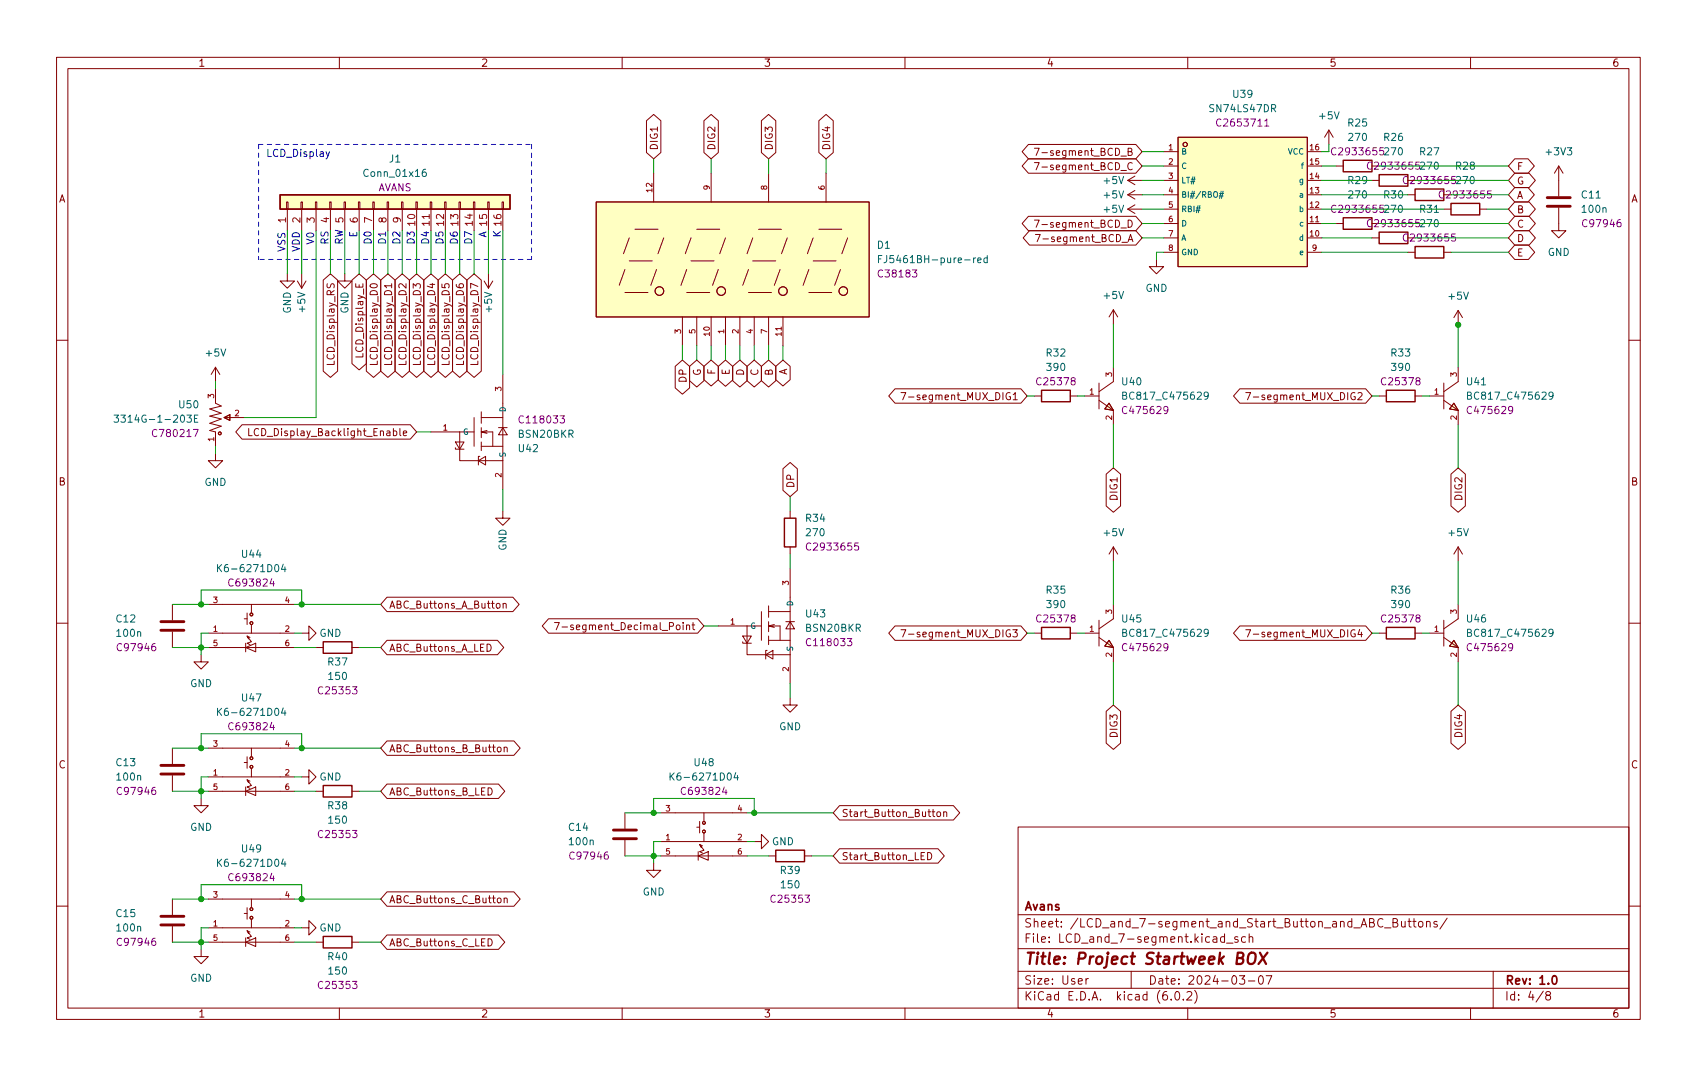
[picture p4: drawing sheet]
<svg xmlns="http://www.w3.org/2000/svg" width="300mm" height="190mm" viewBox="0 0 300 190" stroke-linecap="round" stroke-linejoin="round" font-family="sans-serif">
<g fill="none" stroke="#840000" stroke-width=".18">
<path d="M10 10.1h280v170h-280zM12 12.1h276v166h-276zM60 10.1v2M110 10.1v2M160 10.1v2M210 10.1v2M260 10.1v2M50.7 35.7h.2v1.3h-.2zM50.8 37v3.8M53.2 35.7h.3v1.3h-.3zM53.3 37v3.8M55.8 35.7h.2v1.3h-.2z"/>
<path d="M55.9 37v3.8M58.3 35.7h.2v1.3h-.2zM58.4 37v3.8M60.8 35.7h.3v1.3h-.3zM61 37v3.8M63.4 35.7h.2v1.3h-.2zM63.5 37v3.8M65.9 35.7h.3v1.3h-.3zM66 37v3.8M68.5 35.7h.2v1.3h-.2zM68.6 37v3.8M71 35.7h.2v1.3h-.2z"/>
<path d="M71.1 37v3.8M73.5 35.7h.3v1.3h-.3zM73.7 37v3.8M76.1 35.7h.2v1.3h-.2zM76.2 37v3.8M78.6 35.7h.3v1.3h-.3zM78.7 37v3.8M81.2 35.7h.2v1.3h-.2zM81.3 37v3.8M83.7 35.7h.2v1.3h-.2zM83.8 37v3.8M86.2 35.7h.3v1.3h-.3z"/>
<path d="M86.4 37v3.8M88.8 35.7h.2v1.3h-.2zM88.9 37v3.8M105.4 35.7h48.3v20.3h-48.3zM114.3 21.3l1.3-1.1 1.2 1.1v5.7l-1.2 1.1-1.3-1.1zM115.6 30.6v5.1M124.5 21.3l1.2-1.1 1.3 1.1v5.7l-1.3 1.1-1.2-1.1zM125.7 30.6v5.1M134.6 21.3l1.3-1.1 1.3 1.1v5.7l-1.3 1.1-1.3-1.1zM135.9 30.6v5.1M144.8 21.3l1.2-1.1 1.3 1.1v5.7l-1.3 1.1-1.2-1.1zM146 30.6v5.1"/>
<path d="M181.8 25.5h19l1.1 1.3-1.1 1.3h-19l-1.1-1.3zM181.8 28.1h19l1.1 1.2-1.1 1.3h-19l-1.1-1.3zM181.8 38.2h19l1.1 1.3-1.1 1.3h-19l-1.1-1.3zM182.9 26.2h.8l-.5 1.3M182.9 28.7h.8l-.5 1.3M182.9 38.9h.8l-.5 1.3M199.4 34.4h2.5M199.4 31.9h2.5M199.4 37h2.5M199.4 37l1.3 .7M199.4 34.4l1.3 .8M199.4 31.9l1.3 .7"/>
<path d="M200.7 36.2l-1.3 .8M200.7 33.7l-1.3 .7M200.7 31.1l-1.3 .8M205.7 34.4h2.6M205.7 39.5h2.6M205.7 29.3h2.6M205.7 31.9h2.6M205.7 37h2.6M205.7 26.8h2.6M208.3 24.3h22.8v22.8h-22.8zM231.1 34.4h2.6M231.1 39.5h2.6"/>
<path d="M231.1 29.3h2.6M231.1 31.9h2.6M231.1 37h2.6M231.1 26.8h2.6M234.9 23l-.7 1.3M234.9 23v2.5M234.9 23l.8 1.3M236.2 39.5h1.3M236.2 29.3h1.3M242.6 31.9h1.2M248.9 34.4h1.3M255.3 37h1.2"/>
<path d="M261.6 37h1.3M267.8 38.2h2.6l1.1 1.3-1.1 1.3h-2.6l-1.1-1.3zM267.8 35.7h2.6l1.1 1.3-1.1 1.2h-2.6l-1.1-1.2zM267.8 28.1h2.4l1.1 1.2-1.1 1.3h-2.4l-1.1-1.3zM267.8 30.6h2.6l1.1 1.3-1.1 1.3h-2.6l-1.1-1.3zM267.8 33.1h2.4l1.1 1.3-1.1 1.3h-2.4l-1.1-1.3zM275.6 36.7v4.1h1.3l-1.3 1.2-1.3-1.2h1.3M275.6 29.3v5.4M275.6 29.3l-.8 1.3M275.6 29.3l.8 1.3M50.8 48.4v1.3h1.3l-1.3 1.2-1.3-1.2h1.3M52.6 49.7l.7 1.2"/>
<path d="M53.3 48.4v2.5M54.1 49.7l-.8 1.2M57.1 49.5l1.3-1.1 1.3 1.1v16.1l-1.3 1.1-1.3-1.1zM61 48.4v1.3h1.2l-1.2 1.2-1.3-1.2h1.3M62.2 49.5l1.3-1.1 1.3 1.1v14.8l-1.3 1.1-1.3-1.1zM64.8 49.5l1.2-1.1 1.3 1.1v16.1l-1.3 1.1-1.2-1.1zM67.3 49.5l1.3-1.1 1.3 1.1v16.1l-1.3 1.1-1.3-1.1zM69.2 50.1v.8M69.8 49.5l1.3-1.1 1.3 1.1v16.1l-1.3 1.1-1.3-1.1zM72.4 49.5l1.3-1.1 1.2 1.1v16.1l-1.2 1.1-1.3-1.1zM74.9 49.5l1.3-1.1 1.3 1.1v16.1l-1.3 1.1-1.3-1.1zM77.5 49.5l1.2-1.1 1.3 1.1v16.1l-1.3 1.1-1.2-1.1z"/>
<path d="M80 49.5l1.3-1.1 1.3 1.1v16.1l-1.3 1.1-1.3-1.1zM82.5 49.5l1.3-1.1 1.3 1.1v16.1l-1.3 1.1-1.3-1.1zM85.6 49.7l.8 1.2M86.4 48.4v2.5M87.1 49.7l-.7 1.2M110.5 51.7h4.1M110.5 47.6l-1 2.8M111.3 46.1h4M111.3 42l-1.1 2.8M112.3 40.5h4M116.1 47.6l-1 2.8M117.3 42l-1 2.8"/>
<path d="M120.6 56v5.1M121.4 51.7h4.1M121.4 47.6l-1 2.8M122.2 46.1h4M122.2 42l-1 2.8M123.2 40.5h4.1M123.2 56v5.1M125.7 56v5.1M127 47.6l-1 2.8M128.3 42l-1 2.8M128.3 56v5.1M130.8 56v5.1"/>
<path d="M132.3 51.7h4.1M132.3 47.6l-1 2.8M133.1 46.1h4.1M133.1 42l-1 2.8M133.3 56v5.1M134.1 40.5h4.1M135.9 56v5.1M137.9 47.6l-1 2.8M138.4 56v5.1M139.2 42l-1 2.8M143 51.7h4.1M143 47.6l-1 2.8"/>
<path d="M143.8 46.1h4M143.8 42l-1.1 2.8M144.8 40.5h4M148.6 47.6l-1 2.8M149.9 42l-1.1 2.8M182 40.8h18.8l1.1 1.2-1.1 1.3h-18.8l-1.1-1.3zM183.1 41.4h.8l-.5 1.3M196.8 54.7v2.6M196.8 54.7l-.7 1.3M196.8 54.7l.8 1.3M204.5 45.8v1.3h1.2l-1.2 1.3-1.3-1.3h1.3M205.7 42h2.6"/>
<path d="M205.7 44.6h2.6M231.1 42h2.6M231.1 44.6h2.6M242.6 42h1.2M248.9 44.6h1.3M255.3 44.6h1.2M257.8 54.9v2.5M257.8 54.9l-.8 1.2M257.8 54.9l.8 1.2M267.8 43.3h2.4l1.1 1.3-1.1 1.3h-2.4l-1.1-1.3zM267.8 40.8h2.6l1.1 1.2-1.1 1.3h-2.6l-1.1-1.3zM10 60.1h2"/>
<path d="M38.1 68.7v2.5l1 .6-2 .5 2 .7-2 .5 2 .5-2 .8 2 .5-2 .8 1 .2v2.6M38.1 64.9v2.5M38.1 64.9l-.8 1.3M38.1 64.9l.8 1.3M39.6 73.8l1-.5v1zM39.6 73.8h3.6M42.8 75.1h29.7l1.2 1.2-1.2 1.3h-29.7l-1.1-1.3zM44 75.7v1.3h.6M45.7 75.8a.6 .6 0 0 0-.8 .5 .6 .6 0 0 0 .6 .7l.2-.1M71.3 76.6l.6-.1v-.3l-.4-.1-.2 .2 .1 .6h.5M76.2 76.3h7.6M80.5 79.1v.3h1.5"/>
<path d="M80.5 78.1h1.5l-.7 1.3zM81.3 76.3v5.1h7.6M83.8 73.8v5.1M85.1 78.9h3.8M85.1 72.8v2M85.1 75.6v1.7M85.1 78.1v1.5M85.1 73.8h3.8M86.1 76.6l-1-.3h2v2.6M86.1 76.1l-1 .2M88.1 75.6h1.6M88.9 75.6l.8 1.2h-1.6z"/>
<path d="M88.9 66.2v20.3M119.4 64.7l1.2-1.1 1.3 1.1v3.9l-1.3 1.1-1.2-1.1zM121.9 64.7l1.3-1.1 1.3 1.1v2.6l-1.3 1.1-1.3-1.1zM124.5 64.7l1.2-1.1 1.3 1.1v2.4l-1.3 1.1-1.2-1.1zM127 64.7l1.3-1.1 1.2 1.1v2.5l-1.2 1.1-1.3-1.1zM129.5 64.7l1.3-1.1 1.3 1.1v2.6l-1.3 1.1-1.3-1.1zM132.1 64.7l1.2-1.1 1.3 1.1v2.6l-1.3 1.1-1.2-1.1zM134.6 64.7l1.3-1.1 1.3 1.1v2.6l-1.3 1.1-1.3-1.1zM137.2 64.7l1.2-1.1 1.3 1.1v2.4l-1.3 1.1-1.2-1.1zM158.2 68.7h22.3l1.1 1.3-1.1 1.3h-22.3l-1.1-1.3zM159.3 69.4h.8l-.5 1.2M160.6 70.2h1"/>
<path d="M182.9 70h1.2M189.2 70h1.3M191.8 70h2.5M194.3 67.7v4.6M194.3 70.7l2.5 1.8M196.1 71.2l.7 1.3-1.5-.2zM196.8 64.9v2.5l-2.5 1.8M196.8 72.5v2.6M219.2 68.7h22.3l1.1 1.3-1.1 1.3h-22.3l-1.1-1.3zM220.3 69.4h.8l-.5 1.2M221.6 70.2h1M243.8 70h1.3"/>
<path d="M250.2 70h1.3M252.7 70h2.6M255.3 70.7l2.5 1.8M255.3 67.7v4.6M257 71.2l.8 1.3-1.5-.2zM257.8 64.9v2.5l-2.5 1.8M257.8 72.5v2.6M288 60.1h2M38.1 80.1v1.3h1.3l-1.3 1.3-1.3-1.3h1.3M84.6 81.4l1.3-.8v1.6zM84.8 80.6h-.2v1.6M88.9 90.3v1.3h1.3l-1.3 1.2-1.3-1.2h1.3"/>
<path d="M138.4 82.8l1.3-1.1 1.3 1.1v3.8l-1.3 1.2-1.3-1.2zM139.7 90.3v1.3M139.7 96.6v1.3M195.6 83.8l1.2-1.1 1.3 1.1v5.6l-1.3 1.1-1.2-1.1zM196.8 96.6v2.6M196.8 96.6l-.7 1.3M196.8 96.6l.8 1.3M256.5 83.8l1.3-1.1 1.3 1.1v5.6l-1.3 1.1-1.3-1.1zM257.8 96.6v2.6M257.8 96.6l-.8 1.3M257.8 96.6l.8 1.3M10 110.1h2"/>
<path d="M30.5 106.8v2.8M30.5 111.6v2.8M35.6 115.7v1.3h1.2l-1.2 1.2-1.3-1.2h1.3M36.8 111.9h15.3M36.8 114.4h15.3M36.8 106.8h15.3M43.2 109.3h.5M43.4 114.4l1.8-.7v1.5zM43.4 113.7v1.5M43.7 108.3v2.1M43.7 112.4l.5 .3M43.9 112.9l-.2-.5 .7 1-.7 .3 .5 .2"/>
<path d="M44.4 106.8v1.5M44.4 110.4v1.5M53.3 111.9h1.3v-1.3l1.3 1.3-1.3 1.3v-1.3M55.9 114.4h1.2M62.2 114.4h1.3M68.4 105.5h22.3l1.1 1.3-1.1 1.3h-22.3l-1.1-1.3zM68.4 113.2h19.6l1.1 1.2-1.1 1.3h-19.6l-1.1-1.3zM86.1 113.8a.64 .64 0 0 1 .7 .7 .64 .64 0 0 1-.7 .6zM87.8 106.7l.2-.1 .3 .1 .1 .5-.1 .2-.3 .1-.2-.1zM89 106.7l.1-.1 .3 .1 .1 .8M89 106.6v.9M97 109.3h26.3l1.2 1.3-1.2 1.3h-26.3l-1.1-1.3z"/>
<path d="M98 110h.9l-.6 1.3M99.4 110.8h.9M122.4 110.4h.4M122.5 110v1.1l.3 .2M127 110.6h7.6M131.3 113.4v.3h1.5M131.3 112.4h1.5l-.7 1.3zM132.1 110.6v5.1h7.6M134.6 108.1v5.1M135.4 115.7l1.3-.8v1.6zM135.6 114.9h-.2v1.6M135.9 107.1v2"/>
<path d="M135.9 109.9v1.7M135.9 112.4v1.5M135.9 113.2h3.8M135.9 108.1h3.8M136.9 110.9l-1-.3h2v2.6M136.9 110.4l-1 .2M138.9 109.9h1.6M139.7 109.9l.8 1.2h-1.6zM139.7 100.5v20.3M158.2 110.6h22.3l1.1 1.3-1.1 1.3h-22.3l-1.1-1.3zM159.3 111.3h.8l-.5 1.3M160.6 112.1h1"/>
<path d="M182.9 111.9h1.2M189.2 111.9h1.3M191.8 111.9h2.5M194.3 112.7l2.5 1.7M194.3 109.6v4.6M196.1 113.2l.7 1.2-1.5-.2zM196.8 106.8v2.5l-2.5 1.8M196.8 114.4v2.6M219.2 110.6h22.3l1.1 1.3-1.1 1.3h-22.3l-1.1-1.3zM220.3 111.3h.8l-.5 1.3M221.6 112.1h1M243.8 111.9h1.3"/>
<path d="M250.2 111.9h1.3M252.7 111.9h2.6M255.3 109.6v4.6M255.3 112.7l2.5 1.7M257 113.2l.8 1.2-1.5-.2zM257.8 106.8v2.5l-2.5 1.8M257.8 114.4v2.6M288 110.1h2M30.5 132.2v2.8M30.5 137v2.8M36.8 139.8h15.3M36.8 137.3h15.3"/>
<path d="M36.8 132.2h15.3M43.2 134.7h.5M43.4 139.8l1.8-.7v1.5zM43.4 139.1v1.5M43.7 137.8l.5 .3M43.7 133.7v2.1M43.9 138.3l-.2-.5 .7 1-.7 .3 .5 .2M44.4 132.2v1.5M44.4 135.8v1.5M53.3 137.3h1.3v-1.3l1.3 1.3-1.3 1.3v-1.3M55.9 139.8h1.2M62.2 139.8h1.3"/>
<path d="M68.4 130.9h22.5l1.1 1.3-1.1 1.3h-22.5l-1.1-1.3zM68.4 138.6h19.7l1.1 1.2-1.1 1.3h-19.7l-1.1-1.3zM86.3 139.2a.64 .64 0 0 1 .7 .7 .64 .64 0 0 1-.7 .6zM88 132.1l.3-.1 .3 .3v.3l-.3 .3-.3-.1-.1-.2zM89.1 132.1l.2-.1 .3 .1 .1 .8M89.1 132v.9M139.7 123.3v1.3h1.3l-1.3 1.3-1.3-1.3h1.3M195.6 125.7l1.2-1.1 1.3 1.1v5.6l-1.3 1.1-1.2-1.1zM256.5 125.7l1.3-1.1 1.3 1.1v5.6l-1.3 1.1-1.3-1.1zM30.5 158.9v2.8M35.6 141.1v1.3h1.2l-1.2 1.2-1.3-1.2h1.3M36.8 158.9h15.3"/>
<path d="M44.4 158.9v1.5M68.4 157.6h22.5l1.1 1.3-1.1 1.3h-22.5l-1.1-1.3zM88 158.8l.3-.1 .3 .2v.4l-.3 .2h-.3l-.1-.2zM89.1 158.8l.2-.1 .3 .1 .1 .7M89.1 158.7v.8M110.5 143.6v2.8M110.5 148.5v2.8M115.6 152.5v1.3h1.2l-1.2 1.3-1.3-1.3h1.3M116.8 151.3h15.3M116.8 148.7h15.3M116.8 143.6h15.3M123.2 146.2h.5"/>
<path d="M123.4 151.3l1.8-.8v1.5zM123.4 150.5v1.5M123.7 149.2l.5 .3M123.7 145.2v2M124 149.7l-.3-.5 .8 1-.8 .3 .5 .3M124.5 143.6v1.6M124.5 147.2v1.5M133.3 148.7h1.3v-1.3l1.3 1.3-1.3 1.3v-1.3M135.9 151.3h1.3M142.2 151.3h1.3M148.4 150h17.4l1.2 1.3-1.2 1.2h-17.4l-1.1-1.2zM148.4 142.4h20.2l1.1 1.2-1.1 1.3h-20.2l-1.1-1.3z"/>
<path d="M164 150.7a.64 .64 0 0 1 .7 .6 .64 .64 0 0 1-.7 .6zM164.8 143.5h.5M165 143v1.1l.3 .2M165.7 143.6l.2-.1 .3 .1 .1 .5-.1 .1-.3 .1-.2-.1zM166.8 143.6l.2-.1h.3l.1 .8M166.8 143.5v.8M180 146.1h108v32h-108zM10 160.1h2M30.5 163.7v2.8M35.6 167.8v1.2h1.2l-1.2 1.3-1.3-1.3h1.3M36.8 166.5h15.3M36.8 164h15.3"/>
<path d="M43.2 161.4h.5M43.4 166.5l1.8-.8v1.6zM43.4 165.7v1.6M43.7 160.4v2M43.7 164.5l.5 .2M43.9 165l-.2-.5 .7 1-.7 .2 .5 .3M44.4 162.4v1.6M53.3 164h1.3v-1.3l1.3 1.3-1.3 1.2v-1.2M55.9 166.5h1.2M60 178.1v2M62.2 166.5h1.3M68.4 165.2h19.7l1.1 1.3-1.1 1.3h-19.7l-1.1-1.3z"/>
<path d="M86.3 165.9a.64 .64 0 0 1 .7 .6 .64 .64 0 0 1-.7 .7zM110 178.1v2M160 178.1v2M180 174.6h108M180 171.6h108M180 167.6h108M180 161.6h108M192 172.9v1M192.4 172.9l-.3 .1-.1 .2M200 171.6v3M207.1 176.6v.1M207.9 175.3l.2-.1a.81 .81 0 0 1 .6 .7 .81 .81 0 0 1-.3 .8h-.2a.81 .81 0 0 1-.6-.6 .81 .81 0 0 1 .3-.8z"/>
<path d="M209.2 176.6v.1M209.9 175.4l.5-.2 .2 .2 .1 .3-.9 1h.9M210 178.1v2M211.2 175a1.72 1.72 0 0 1 0 2.3M216.5 165.6l-.4-.1-.3 .3v.4l.1 .3h.6M216.5 165v1.5M216.9 166.7h1.1M218.9 165.6l-.4-.1-.2 .2 .1 .3 .5 .1v.4h-.6M219.1 172.4h1l-.5 .6 .4 .1v.7l-.2 .1h-.4l-.3-.1M220.2 165.6l-.4-.1-.3 .3v.4l.1 .3h.6M220.7 173.4h1.2M220.9 165.7l.2-.2 .3 .1 .1 .9"/>
<path d="M220.9 165v1.5M222.7 172.5l.2-.1a.81 .81 0 0 1 .5 .7 .81 .81 0 0 1-.3 .8h-.1a.81 .81 0 0 1-.6-.6 .81 .81 0 0 1 .3-.8zM223.9 172.4h1l-.7 1.5M244.8 164h1.1M246.3 163h.5l.2-.1 .1-.3-.2-.2-.6-.1v1.5h.6l.2-.3a.39 .39 0 0 0-.3-.5M247.8 162.8l.1 1h.3l.2-.1M248.4 162.8v1M248.9 162.8h.6M249.1 162.3v1.3l.4 .2M249.8 162.8h.6M250 162.3v1.3l.4 .2M250.9 163l.2-.2 .4 .2 .1 .5-.2 .3h-.3l-.2-.1z"/>
<path d="M252.2 163l.2-.2 .4 .1 .1 .9M252.2 162.8v1M254.1 162.9l-.4-.1-.2 .2 .1 .3 .5 .1v.4h-.6M255.9 162.3l-1.3 1.9M260 178.1v2M264 171.6v6.5M272.9 175.2l-1.3 1.9M273.6 175.9l-.3-.3 .1-.2 .2-.2 .4 .1 .1 .2v.2l-.7 .2-.1 .3v.2l.3 .3h.4l.1-.3v-.4l-.2-.1M288 160.1h2"/>
<circle cx="209.6" cy="25.5" r=".38"/>
<circle cx="116.6" cy="51.4" r=".76"/>
<circle cx="127.5" cy="51.4" r=".76"/>
<circle cx="138.4" cy="51.4" r=".76"/>
<circle cx="149.1" cy="51.4" r=".76"/>
<circle cx="38.9" cy="76.6" r=".25"/>
<circle cx="44.4" cy="110.1" r=".25"/>
<circle cx="44.4" cy="108.6" r=".25"/>
<circle cx="44.4" cy="135.5" r=".25"/>
<circle cx="44.4" cy="134" r=".25"/>
<circle cx="124.5" cy="146.9" r=".25"/>
<circle cx="124.5" cy="145.4" r=".25"/>
<circle cx="44.4" cy="160.7" r=".25"/>
<circle cx="44.4" cy="162.2" r=".25"/>
</g>
<path d="M274.6 172.5l.2-.1a.82 .82 0 0 1 .5 .7 .82 .82 0 0 1-.2 .8h-.2a.81 .81 0 0 1-.6-.6 .81 .81 0 0 1 .3-.8z" fill="none" stroke="#840000" stroke-width=".3"/>
<path d="M220.8 168.6a.69 .69 0 0 1 1.2 0 1.47 1.47 0 0 1-.6 1.8l-.6-.1a1.5 1.5 0 0 1 0-1.7zM222.8 168.4l1 2M224.1 168.4l-1.6 2" fill="none" stroke="#840000" stroke-width=".4"/>
<g fill="none" stroke="#840000" stroke-width=".25">
<path d="M49.5 34.4h40.7v2.6h-40.7zM237.5 38.5h5.1v2h-5.1zM237.5 28.3h5.1v2.1h-5.1zM243.8 30.9h5.1v2h-5.1zM250.2 33.4h5.1v2h-5.1zM256.5 35.9h5.1v2.1h-5.1zM243.8 41h5.1v2.1h-5.1zM250.2 43.6h5.1v2h-5.1zM184.1 69h5.1v2h-5.1zM245.1 69h5.1v2h-5.1zM138.7 91.6h2v5h-2zM57.1 113.4h5.1v2h-5.1z"/>
<path d="M184.1 110.9h5.1v2h-5.1zM245.1 110.9h5.1v2h-5.1zM57.1 138.8h5.1v2h-5.1zM137.2 150.2h5v2.1h-5zM57.1 165.5h5.1v2h-5.1z"/>
</g>
<g fill="none" stroke="#840084" stroke-width=".18">
<path d="M215.9 21.1a.6 .6 0 0 0-.9 .5 .6 .6 0 0 0 .6 .7l.3-.1M223.6 22.3h.7M236.2 36.4a.6 .6 0 0 0-.8 .4 .6 .6 0 0 0 .5 .7l.3-.1M236.2 26.2a.6 .6 0 0 0-.8 .4 .6 .6 0 0 0 .5 .8l.3-.1M242.5 38.9a.6 .6 0 0 0-.8 .4 .6 .6 0 0 0 .6 .8l.2-.1M242.5 28.8a.6 .6 0 0 0-.8 .4 .6 .6 0 0 0 .6 .7l.2-.1M244.6 36.3h-.6l-.1 .6 .2-.2 .4 .1 .2 .2-.1 .4-.2 .1-.5-.1M244.6 26.1h-.6l-.1 .6 .2-.1h.4l.2 .2-.1 .5-.2 .1-.5-.1M248.9 31.3a.6 .6 0 0 0-.8 .4 .6 .6 0 0 0 .5 .8l.3-.2M250.9 38.8h-.6v.6l.2-.1h.4l.1 .2-.1 .5-.1 .1-.5-.1M250.9 28.6h-.6v.6l.2-.1 .4 .1 .1 .2-.1 .4-.1 .1-.5-.1M255.2 33.8a.6 .6 0 0 0-.8 .5 .6 .6 0 0 0 .6 .7l.2-.1"/>
<path d="M263.6 33.7h-.6v.6l.2-.1 .4 .1 .1 .2-.1 .4-.1 .1-.5-.1M248.9 41.5a.6 .6 0 0 0-.8 .4 .6 .6 0 0 0 .5 .7l.3-.1M143.3 96.1a.6 .6 0 0 0-.8 .4 .6 .6 0 0 0 .6 .7l.2-.1M151.8 96h-.7v.6l.2-.2 .4 .1 .1 .2v.4l-.2 .1-.5-.1"/>
</g>
<g fill="#ffffc2" stroke="#ffffc2" stroke-width=".18">
<path d="M257 71.2l.8 1.3-1.5-.2z"/>
<path d="M196.1 113.2l.7 1.2-1.5-.2z"/>
<path d="M208.3 24.3h22.8v22.8h-22.8z"/>
<path d="M196.1 71.2l.7 1.3-1.5-.2z"/>
<path d="M257 113.2l.8 1.2-1.5-.2z"/>
<path d="M49.5 34.4h40.7v2.6h-40.7z"/>
<path d="M105.4 35.7h48.3v20.3h-48.3z"/>
<path d="M39.6 73.8l1-.5v1z"/>
<circle cx="124.5" cy="146.9" r=".25"/>
<circle cx="124.5" cy="145.4" r=".25"/>
<circle cx="44.4" cy="135.5" r=".25"/>
<circle cx="44.4" cy="134" r=".25"/>
<circle cx="44.4" cy="110.1" r=".25"/>
<circle cx="44.4" cy="108.6" r=".25"/>
<circle cx="209.6" cy="25.5" r=".38"/>
<circle cx="44.4" cy="162.2" r=".25"/>
<circle cx="44.4" cy="160.7" r=".25"/>
<circle cx="116.6" cy="51.4" r=".76"/>
<circle cx="127.5" cy="51.4" r=".76"/>
<circle cx="138.4" cy="51.4" r=".76"/>
<circle cx="149.1" cy="51.4" r=".76"/>
<circle cx="38.9" cy="76.6" r=".25"/>
</g>
<g fill="none" stroke="#006464" stroke-width=".18">
<path d="M75.3 29.9l-.4 .1a.85 .85 0 0 0 0 1.2l.4-.1 .1-.5-.3-.2h-.2l-.2 .2M215.5 34.6h.7M215.6 34.2h.7M215.9 33.8l-.3 1.3M216.2 33.8l-.2 1.3M155.3 45.8h.4M155.9 45.2h-.6v1.2M156.8 45.2v.9a.41 .41 0 0 1-.5 .3M172.9 46l.6-.1-.1-.3h-.4l-.1 .2v.6h.5M174.6 45.6h-.4l-.3 .2 .2 .6h.5M174.6 45.2v1.2M20.2 73.3h.8l-.5 .5 .4 .2v.5l-.2 .1-.5-.1"/>
<path d="M34.4 74h.4M35 73.3h-.6v1.3h.6M198.5 69.9l.5-.1 .2-.2-.1-.2-.6-.1v1.3h.5l.2-.2v-.3l-.3-.2M213.6 69.8l-.2 .3h-.3l-.2-.3 .1-.5h.4l.2 .1a.84 .84 0 0 1-.3 1.2h-.3M259.5 69.9l.5-.1 .1-.2v-.2l-.6-.1v1.3h.4l.2-.2 .1-.3-.3-.2M274.6 69.8l-.3 .3h-.2l-.2-.3 .1-.5h.3l.2 .1a.84 .84 0 0 1-.3 1.2h-.2M38.5 99.8v1.2M39.2 99.8l-.7 .7M50.1 99.7l-.3 .9h.8M38.6 100.3l.6 .7M50.4 100.2v.8M198.5 111.8l.5-.1 .2-.1-.1-.3-.6-.1v1.3h.5l.2-.2v-.3l-.3-.2"/>
<path d="M213.6 111.7l-.2 .3h-.3l-.2-.3 .1-.4 .4-.1 .2 .1a.84 .84 0 0 1-.3 1.2h-.3M259.5 111.8l.5-.1 .1-.1v-.3l-.6-.1v1.3h.4l.2-.2 .1-.3-.3-.2M274.6 111.7l-.3 .3h-.2l-.2-.3 .1-.4 .3-.1 .2 .1a.84 .84 0 0 1-.3 1.2h-.2M38.5 125.2v1.2M38.6 125.7l.6 .7M39.2 125.2l-.7 .7M50.1 125.1l-.3 .9h.8M50.4 125.6v.8M118.5 136.6v1.3M118.7 137.1l.5 .8M119.2 136.6l-.7 .7M130.1 136.5l-.3 .9h.8"/>
<path d="M130.4 137v.9M38.5 151.8v1.3M38.6 152.4l.6 .7M39.2 151.8l-.7 .8M50.1 151.8l-.3 .9h.8M50.4 152.3v.8"/>
</g>
<path d="M273.6 36.5h4M273.6 34.9h4M28.4 111.4h4.1M28.4 109.9h4.1M28.4 136.8h4.1M28.4 135.3h4.1M108.5 148.2h4M108.5 146.7h4M28.4 163.5h4.1M28.4 161.9h4.1" fill="none" stroke="#840000" stroke-width=".51"/>
<path d="M57.6 26.8l.4 .9M58.3 26.8l-.5 1.2-.2 .1" fill="none" stroke="#0000c2" stroke-width=".18"/>
<path d="M45.7 25.5h48.3M45.7 25.5v20.3M94 25.5v20.3M94 45.8h-48.3" fill="none" stroke="#0000c2" stroke-width=".18" stroke-dasharray=".8 .8"/>
<g fill="none" stroke="#009600" stroke-width=".18">
<path d="M115.6 28.1v2.5M125.7 28.1v2.5M135.9 28.1v2.5M146 28.1v2.5M201.9 29.3h3.8M201.9 31.9h3.8M201.9 26.8h3.8M201.9 39.5h3.8M201.9 37h3.8M201.9 34.4h3.8M233.7 29.3h2.5M233.7 31.9h8.9"/>
<path d="M233.7 39.5h2.5M233.7 37h21.6M233.7 34.4h15.2M234.9 25.5v1.3h-1.2M243.8 29.3h22.9M243.8 39.5h22.9M250.2 31.9h16.5M256.5 34.4h10.2M262.9 37h3.8M50.8 40.8v7.6M53.3 40.8v7.6M55.9 40.8v33h-12.7"/>
<path d="M58.4 40.8v7.6M61 40.8v7.6M63.5 40.8v7.6M66 40.8v7.6M68.6 40.8v7.6M71.1 40.8v7.6M73.7 40.8v7.6M76.2 40.8v7.6M78.7 40.8v7.6M81.3 40.8v7.6M83.8 40.8v7.6M86.4 40.8v7.6"/>
<path d="M88.9 40.8v25.4M196.8 57.3v7.6M201.9 42h3.8M205.7 44.6h-1.2v1.2M233.7 42h8.9M233.7 44.6h15.2M250.2 42h16.5M256.5 44.6h10.2M257.8 57.3v7.6M38.1 67.4v1.3M38.1 78.9v1.2M73.7 76.3h2.5"/>
<path d="M120.6 61.1v2.5M123.2 61.1v2.5M125.7 61.1v2.5M128.3 61.1v2.5M130.8 61.1v2.5M133.3 61.1v2.5M135.9 61.1v2.5M138.4 61.1v2.5M181.6 70h1.3M190.5 70h1.3M196.8 75.1v7.6M242.6 70h1.2"/>
<path d="M251.5 70h1.2M257.8 75.1v7.6M88.9 86.5v3.8M139.7 87.8v2.5M139.7 97.9v2.6M196.8 99.2v7.6M257.8 99.2v7.6M30.5 106.8h6.3M30.5 114.4h6.3M35.6 106.8v-2.5h17.7v2.5M36.8 111.9h-1.2v3.8M52.1 111.9h1.2"/>
<path d="M52.1 106.8h15.2M52.1 114.4h3.8M63.5 114.4h3.8M124.5 110.6h2.5M181.6 111.9h1.3M190.5 111.9h1.3M196.8 117v7.6M242.6 111.9h1.2M251.5 111.9h1.2M257.8 117v7.6M30.5 132.2h6.3M30.5 139.8h6.3"/>
<path d="M35.6 132.2v-2.5h17.7v2.5M36.8 137.3h-1.2v3.8M52.1 132.2h15.2M52.1 139.8h3.8M52.1 137.3h1.2M63.5 139.8h3.8M139.7 120.8v2.5M30.5 158.9h6.3M35.6 158.9v-2.6h17.7v2.6M52.1 158.9h15.2M110.5 151.3h6.3M110.5 143.6h6.3"/>
<path d="M115.6 143.6v-2.5h17.7v2.5M116.8 148.7h-1.2v3.8M132.1 151.3h3.8M132.1 143.6h15.2M132.1 148.7h1.2M143.5 151.3h3.8M30.5 166.5h6.3M36.8 164h-1.2v3.8M52.1 166.5h3.8M52.1 164h1.2M63.5 166.5h3.8"/>
</g>
<g fill="#009600" stroke="#009600" stroke-width=".18">
<circle cx="133.3" cy="143.6" r=".46"/>
<circle cx="257.8" cy="57.4" r=".46"/>
<circle cx="115.6" cy="143.6" r=".46"/>
<circle cx="115.6" cy="151.3" r=".46"/>
<circle cx="53.3" cy="158.9" r=".46"/>
<circle cx="53.3" cy="106.8" r=".46"/>
<circle cx="53.3" cy="132.2" r=".46"/>
<circle cx="35.6" cy="158.9" r=".46"/>
<circle cx="35.6" cy="166.5" r=".46"/>
<circle cx="35.6" cy="139.8" r=".46"/>
<circle cx="35.6" cy="114.4" r=".46"/>
<circle cx="35.6" cy="106.8" r=".46"/>
<circle cx="35.6" cy="132.2" r=".46"/>
</g>
<text font-size="2.8" fill="#840000" x="181" y="170.4">Title: Project Startweek BOX</text>
<g font-size="2.1" fill="#840000">
<text x="181" y="160.9">Avans</text>
<text x="181" y="166.6">File: LCD_and_7-segment.kicad_sch</text>
<text x="181" y="163.9">Sheet: /LCD_and_7-segment_and_Start_Button_and_ABC_Buttons/</text>
<text x="181" y="174">Size: User</text>
<text x="203" y="174">Date: 2024-03-07</text>
<text x="266" y="174">Rev: 1.0</text>
<text x="181" y="176.8">KiCad E.D.A. kicad (6.0.2)</text>
<text x="266" y="176.8">Id: 4/8</text>
</g>
<g font-size="1.8" fill="#840000">
<text x="35" y="11.8">1</text>
<text x="85" y="11.8">2</text>
<text x="135" y="11.8">3</text>
<text x="185" y="11.8">4</text>
<text x="235" y="11.8">5</text>
<text x="285" y="11.8">6</text>
<text x="116.3" y="26.6" transform="rotate(-90 116.3 26.6)">DIG1</text>
<text x="126.5" y="26.6" transform="rotate(-90 126.5 26.6)">DIG2</text>
<text x="136.6" y="26.6" transform="rotate(-90 136.6 26.6)">DIG3</text>
<text x="146.8" y="26.6" transform="rotate(-90 146.8 26.6)">DIG4</text>
<text x="184.6" y="27.5">7-segment_BCD_B</text>
<text x="10.3" y="35.8">A</text>
<text x="184.6" y="30.1">7-segment_BCD_C</text>
<text x="248.6" y="32.5">C2933655</text>
<text x="268.1" y="30.1">F</text>
<text x="268.1" y="32.6">G</text>
<text x="268.1" y="35.1">A</text>
<text x="288.3" y="35.8">A</text>
<text x="184.6" y="40.2">7-segment_BCD_D</text>
<text x="268.1" y="40.2">C</text>
<text x="268.1" y="37.7">B</text>
<text x="184.6" y="42.8">7-segment_BCD_A</text>
<text x="268.1" y="45.3">E</text>
<text x="268.1" y="42.8">D</text>
<text x="59.1" y="64.2" transform="rotate(-90 59.1 64.2)">LCD_Display_RS</text>
<text x="64.2" y="62.9" transform="rotate(-90 64.2 62.9)">LCD_Display_E</text>
<text x="66.8" y="64" transform="rotate(-90 66.8 64)">LCD_Display_D0</text>
<text x="69.3" y="64" transform="rotate(-90 69.3 64)">LCD_Display_D1</text>
<text x="71.8" y="64" transform="rotate(-90 71.8 64)">LCD_Display_D2</text>
<text x="74.4" y="64" transform="rotate(-90 74.4 64)">LCD_Display_D3</text>
<text x="76.9" y="64" transform="rotate(-90 76.9 64)">LCD_Display_D4</text>
<text x="79.5" y="64" transform="rotate(-90 79.5 64)">LCD_Display_D5</text>
<text x="82" y="64" transform="rotate(-90 82 64)">LCD_Display_D6</text>
<text x="84.5" y="64" transform="rotate(-90 84.5 64)">LCD_Display_D7</text>
<text x="121.4" y="67.5" transform="rotate(-90 121.4 67.5)">DP</text>
<text x="123.9" y="66.4" transform="rotate(-90 123.9 66.4)">G</text>
<text x="126.5" y="66.1" transform="rotate(-90 126.5 66.1)">F</text>
<text x="129" y="66.2" transform="rotate(-90 129 66.2)">E</text>
<text x="131.5" y="66.3" transform="rotate(-90 131.5 66.3)">D</text>
<text x="134.1" y="66.3" transform="rotate(-90 134.1 66.3)">C</text>
<text x="136.6" y="66.3" transform="rotate(-90 136.6 66.3)">B</text>
<text x="139.2" y="66.3" transform="rotate(-90 139.2 66.3)">A</text>
<text x="161.3" y="70.7">7-segment_MUX_DIG1</text>
<text x="222.3" y="70.7">7-segment_MUX_DIG2</text>
<text x="45.6" y="77.1">LCD_Display_Backlight_Enable</text>
<text x="10.3" y="85.8">B</text>
<text x="140.4" y="86.3" transform="rotate(-90 140.4 86.3)">DP</text>
<text x="197.6" y="88.2" transform="rotate(-90 197.6 88.2)">DIG1</text>
<text x="258.5" y="88.2" transform="rotate(-90 258.5 88.2)">DIG2</text>
<text x="288.3" y="85.8">B</text>
<text x="68.7" y="107.5">ABC_Buttons_A_Button</text>
<text x="101" y="111.3">7-segment_Decimal_Point</text>
<text x="161.3" y="112.6">7-segment_MUX_DIG3</text>
<text x="222.3" y="112.6">7-segment_MUX_DIG4</text>
<text x="68.7" y="115.2">ABC_Buttons_A_LED</text>
<text x="197.6" y="130.1" transform="rotate(-90 197.6 130.1)">DIG3</text>
<text x="258.5" y="130.1" transform="rotate(-90 258.5 130.1)">DIG4</text>
<text x="10.3" y="135.8">C</text>
<text x="68.7" y="132.9">ABC_Buttons_B_Button</text>
<text x="288.3" y="135.8">C</text>
<text x="68.7" y="140.6">ABC_Buttons_B_LED</text>
<text x="148.7" y="144.4">Start_Button_Button</text>
<text x="148.7" y="152">Start_Button_LED</text>
<text x="68.7" y="159.6">ABC_Buttons_C_Button</text>
<text x="68.7" y="167.2">ABC_Buttons_C_LED</text>
<text x="35" y="179.8">1</text>
<text x="85" y="179.8">2</text>
<text x="135" y="179.8">3</text>
<text x="185" y="179.8">4</text>
<text x="235" y="179.8">5</text>
<text x="285" y="179.8">6</text>
</g>
<g font-size="1.8" fill="#006464">
<text x="218.1" y="17.3">U39</text>
<text x="214.1" y="19.8">SN74LS47DR</text>
<text x="233.4" y="21.1">+5V</text>
<text x="238.4" y="22.4">R25</text>
<text x="68.9" y="28.7">J1</text>
<text x="238.6" y="24.9">270</text>
<text x="244.8" y="24.9">R26</text>
<text x="244.9" y="27.4">270</text>
<text x="251.1" y="27.4">R27</text>
<text x="251.3" y="30">270</text>
<text x="257.5" y="30">R28</text>
<text x="273.5" y="27.4">+3V3</text>
<text x="64.6" y="31.2">Conn_01x16</text>
<text x="195.3" y="35.1">+5V</text>
<text x="195.3" y="32.5">+5V</text>
<text x="238.4" y="32.5">R29</text>
<text x="238.6" y="35.1">270</text>
<text x="244.8" y="35.1">R30</text>
<text x="257.6" y="32.5">270</text>
<text x="279.7" y="35.1">C11</text>
<text x="195.3" y="37.6">+5V</text>
<text x="244.9" y="37.6">270</text>
<text x="251.1" y="37.6">R31</text>
<text x="251.3" y="40.1">270</text>
<text x="279.9" y="37.6">100n</text>
<text x="155.1" y="43.9">D1</text>
<text x="156.8" y="46.5">FJ5461BH-pure-red</text>
<text x="273.6" y="45.2">GND</text>
<text x="195.3" y="52.8">+5V</text>
<text x="202.5" y="51.6">GND</text>
<text x="256.2" y="53">+5V</text>
<text x="51.4" y="55.4" transform="rotate(-90 51.4 55.4)">GND</text>
<text x="54" y="55.1" transform="rotate(-90 54 55.1)">+5V</text>
<text x="61.6" y="55.4" transform="rotate(-90 61.6 55.4)">GND</text>
<text x="87" y="55.1" transform="rotate(-90 87 55.1)">+5V</text>
<text x="36.5" y="63">+5V</text>
<text x="185.1" y="63">R32</text>
<text x="185.2" y="65.5">390</text>
<text x="246" y="63">R33</text>
<text x="246.2" y="65.5">390</text>
<text x="198.5" y="68.1">U40</text>
<text x="199.2" y="70.6">BC817_C475629</text>
<text x="259.4" y="68.1">U41</text>
<text x="260.2" y="70.6">BC817_C475629</text>
<text x="21.8" y="74.7">3314G-1-203E</text>
<text x="31.7" y="72.1">U50</text>
<text x="91.8" y="77.3">BSN20BKR</text>
<text x="91.8" y="79.9">U42</text>
<text x="36.1" y="85.9">GND</text>
<text x="142.5" y="92.2">R34</text>
<text x="142.7" y="94.7">270</text>
<text x="195.3" y="94.7">+5V</text>
<text x="256.2" y="94.7">+5V</text>
<text x="39.4" y="101.1">K6-6271D04</text>
<text x="42.8" y="98.6">U44</text>
<text x="89.5" y="97.3" transform="rotate(-90 89.5 97.3)">GND</text>
<text x="185.1" y="104.9">R35</text>
<text x="185.2" y="107.4">390</text>
<text x="246" y="104.9">R36</text>
<text x="246.2" y="107.4">390</text>
<text x="20.6" y="110">C12</text>
<text x="20.8" y="112.5">100n</text>
<text x="56.5" y="112.5">GND</text>
<text x="142.6" y="109.1">U43</text>
<text x="142.6" y="111.6">BSN20BKR</text>
<text x="198.5" y="110">U45</text>
<text x="199.2" y="112.5">BC817_C475629</text>
<text x="259.4" y="110">U46</text>
<text x="260.2" y="112.5">BC817_C475629</text>
<text x="58.1" y="117.6">R37</text>
<text x="33.6" y="121.4">GND</text>
<text x="42.8" y="124">U47</text>
<text x="58.2" y="120.1">150</text>
<text x="39.4" y="126.5">K6-6271D04</text>
<text x="137.7" y="129">GND</text>
<text x="20.6" y="135.4">C13</text>
<text x="20.8" y="137.9">100n</text>
<text x="56.5" y="137.9">GND</text>
<text x="119.4" y="137.9">K6-6271D04</text>
<text x="122.8" y="135.4">U48</text>
<text x="58.1" y="143">R38</text>
<text x="33.6" y="146.8">GND</text>
<text x="58.2" y="145.5">150</text>
<text x="100.6" y="146.8">C14</text>
<text x="100.8" y="149.4">100n</text>
<text x="136.5" y="149.4">GND</text>
<text x="39.4" y="153.2">K6-6271D04</text>
<text x="42.8" y="150.6">U49</text>
<text x="138.1" y="154.4">R39</text>
<text x="113.6" y="158.2">GND</text>
<text x="138.2" y="157">150</text>
<text x="20.6" y="162.1">C15</text>
<text x="20.8" y="164.6">100n</text>
<text x="56.5" y="164.6">GND</text>
<text x="33.6" y="173.5">GND</text>
<text x="58.1" y="169.7">R40</text>
<text x="58.2" y="172.2">150</text>
</g>
<g font-size="1.8" fill="#840084">
<text x="215.6" y="22.4">C2653711</text>
<text x="235.9" y="27.4">C2933655</text>
<text x="242.3" y="30">C2933655</text>
<text x="66.8" y="33.8">AVANS</text>
<text x="255" y="35.1">C2933655</text>
<text x="235.9" y="37.6">C2933655</text>
<text x="242.3" y="40.1">C2933655</text>
<text x="280.1" y="40.1">C97946</text>
<text x="248.6" y="42.7">C2933655</text>
<text x="155.6" y="49">C38183</text>
<text x="183.6" y="68.1">C25378</text>
<text x="244.6" y="68.1">C25378</text>
<text x="27.4" y="77.2">C780217</text>
<text x="92.2" y="74.8">C118033</text>
<text x="198.9" y="73.2">C475629</text>
<text x="259.8" y="73.2">C475629</text>
<text x="143.1" y="97.3">C2933655</text>
<text x="40.9" y="103.6">C693824</text>
<text x="183.6" y="110">C25378</text>
<text x="244.6" y="110">C25378</text>
<text x="21" y="115.1">C97946</text>
<text x="143" y="114.2">C118033</text>
<text x="198.9" y="115.1">C475629</text>
<text x="259.8" y="115.1">C475629</text>
<text x="56.6" y="122.7">C25353</text>
<text x="40.9" y="129">C693824</text>
<text x="21" y="140.5">C97946</text>
<text x="120.9" y="140.5">C693824</text>
<text x="56.6" y="148.1">C25353</text>
<text x="40.9" y="155.7">C693824</text>
<text x="101" y="151.9">C97946</text>
<text x="136.6" y="159.5">C25353</text>
<text x="21" y="167.1">C97946</text>
<text x="56.6" y="174.8">C25353</text>
</g>
<g font-size="1.8" fill="#0000c2">
<text x="47" y="27.7">LCD_Display</text>
<text x="50.5" y="44.6" transform="rotate(-90 50.5 44.6)">VSS</text>
<text x="53" y="44.6" transform="rotate(-90 53 44.6)">VDD</text>
<text x="55.5" y="43.3" transform="rotate(-90 55.5 43.3)">V0</text>
<text x="58.1" y="43.3" transform="rotate(-90 58.1 43.3)">RS</text>
<text x="60.6" y="43.3" transform="rotate(-90 60.6 43.3)">RW 5</text>
<text x="63.2" y="42" transform="rotate(-90 63.2 42)">E</text>
<text x="65.7" y="43.3" transform="rotate(-90 65.7 43.3)">D0</text>
<text x="68.2" y="43.3" transform="rotate(-90 68.2 43.3)">D1</text>
<text x="70.8" y="43.3" transform="rotate(-90 70.8 43.3)">D2</text>
<text x="73.3" y="43.3" transform="rotate(-90 73.3 43.3)">D3</text>
<text x="75.9" y="43.3" transform="rotate(-90 75.9 43.3)">D4</text>
<text x="78.4" y="43.3" transform="rotate(-90 78.4 43.3)">D5</text>
<text x="80.9" y="43.3" transform="rotate(-90 80.9 43.3)">D6</text>
<text x="83.5" y="43.3" transform="rotate(-90 83.5 43.3)">D7</text>
<text x="86" y="42" transform="rotate(-90 86 42)">A 15</text>
<text x="88.6" y="42" transform="rotate(-90 88.6 42)">K 16</text>
</g>
<g font-size="1.8" fill="#a90000">
<text x="50.5" y="39.4" transform="rotate(-90 50.5 39.4)">1</text>
<text x="53.1" y="39.4" transform="rotate(-90 53.1 39.4)">2</text>
<text x="55.6" y="39.4" transform="rotate(-90 55.6 39.4)">3</text>
<text x="58.2" y="39.4" transform="rotate(-90 58.2 39.4)">4</text>
<text x="63.2" y="39.4" transform="rotate(-90 63.2 39.4)">6</text>
<text x="65.8" y="39.4" transform="rotate(-90 65.8 39.4)">7</text>
<text x="68.3" y="39.4" transform="rotate(-90 68.3 39.4)">8</text>
<text x="70.9" y="39.4" transform="rotate(-90 70.9 39.4)">9</text>
<text x="73.4" y="39.8" transform="rotate(-90 73.4 39.8)">10</text>
<text x="75.9" y="39.8" transform="rotate(-90 75.9 39.8)">11</text>
<text x="78.5" y="39.8" transform="rotate(-90 78.5 39.8)">12</text>
<text x="81" y="39.8" transform="rotate(-90 81 39.8)">13</text>
<text x="83.6" y="39.8" transform="rotate(-90 83.6 39.8)">14</text>
</g>
<g font-size="1.4" fill="#a90000">
<text x="206.6" y="26.5">1</text>
<text x="206.6" y="29.1">2</text>
<text x="231.6" y="29.1">15</text>
<text x="231.6" y="26.5">16</text>
<text x="115.3" y="33.9" transform="rotate(-90 115.3 33.9)">12</text>
<text x="125.5" y="33.5" transform="rotate(-90 125.5 33.5)">9</text>
<text x="135.6" y="33.5" transform="rotate(-90 135.6 33.5)">8</text>
<text x="145.8" y="33.5" transform="rotate(-90 145.8 33.5)">6</text>
<text x="206.6" y="31.6">3</text>
<text x="206.6" y="34.2">4</text>
<text x="231.6" y="34.2">13</text>
<text x="231.6" y="31.6">14</text>
<text x="206.6" y="36.7">5</text>
<text x="206.6" y="39.2">6</text>
<text x="206.6" y="41.8">7</text>
<text x="231.6" y="41.8">10</text>
<text x="231.6" y="39.2">11</text>
<text x="231.6" y="36.7">12</text>
<text x="206.6" y="44.3">8</text>
<text x="232" y="44.3">9</text>
<text x="120.4" y="58.9" transform="rotate(-90 120.4 58.9)">3</text>
<text x="122.9" y="58.9" transform="rotate(-90 122.9 58.9)">5</text>
<text x="125.5" y="59.3" transform="rotate(-90 125.5 59.3)">10</text>
<text x="128" y="58.9" transform="rotate(-90 128 58.9)">1</text>
<text x="130.6" y="58.9" transform="rotate(-90 130.6 58.9)">2</text>
<text x="133.1" y="58.9" transform="rotate(-90 133.1 58.9)">4</text>
<text x="135.6" y="58.9" transform="rotate(-90 135.6 58.9)">7</text>
<text x="138.2" y="59.3" transform="rotate(-90 138.2 59.3)">11</text>
<text x="37.8" y="70.4" transform="rotate(-90 37.8 70.4)">3</text>
<text x="88.6" y="69.1" transform="rotate(-90 88.6 69.1)">3</text>
<text x="192.7" y="69.7">1</text>
<text x="196.6" y="66.6" transform="rotate(-90 196.6 66.6)">3</text>
<text x="253.6" y="69.7">1</text>
<text x="257.6" y="66.6" transform="rotate(-90 257.6 66.6)">3</text>
<text x="37.8" y="78" transform="rotate(-90 37.8 78)">1</text>
<text x="41.5" y="73.5">2</text>
<text x="78.4" y="76.1">1</text>
<text x="196.6" y="74.2" transform="rotate(-90 196.6 74.2)">2</text>
<text x="257.6" y="74.2" transform="rotate(-90 257.6 74.2)">2</text>
<text x="88.6" y="84.3" transform="rotate(-90 88.6 84.3)">2</text>
<text x="37.7" y="106.6">3</text>
<text x="50.4" y="106.6">4</text>
<text x="139.4" y="103.4" transform="rotate(-90 139.4 103.4)">3</text>
<text x="37.7" y="111.6">1</text>
<text x="50.4" y="111.6">2</text>
<text x="129.2" y="110.4">1</text>
<text x="192.7" y="111.6">1</text>
<text x="196.6" y="108.5" transform="rotate(-90 196.6 108.5)">3</text>
<text x="253.6" y="111.6">1</text>
<text x="257.6" y="108.5" transform="rotate(-90 257.6 108.5)">3</text>
<text x="37.7" y="114.2">5</text>
<text x="50.4" y="114.2">6</text>
<text x="139.4" y="118.6" transform="rotate(-90 139.4 118.6)">2</text>
<text x="196.6" y="116.1" transform="rotate(-90 196.6 116.1)">2</text>
<text x="257.6" y="116.1" transform="rotate(-90 257.6 116.1)">2</text>
<text x="37.7" y="132">3</text>
<text x="50.4" y="132">4</text>
<text x="37.7" y="137">1</text>
<text x="50.4" y="137">2</text>
<text x="37.7" y="139.6">5</text>
<text x="50.4" y="139.6">6</text>
<text x="117.7" y="143.4">3</text>
<text x="130.4" y="143.4">4</text>
<text x="117.7" y="148.5">1</text>
<text x="130.4" y="148.5">2</text>
<text x="117.7" y="151">5</text>
<text x="130.4" y="151">6</text>
<text x="37.7" y="158.6">3</text>
<text x="50.4" y="158.6">4</text>
<text x="37.7" y="163.7">1</text>
<text x="37.7" y="166.2">5</text>
<text x="50.4" y="163.7">2</text>
<text x="50.4" y="166.2">6</text>
</g>
<g font-size="1.4" fill="#006464">
<text x="208.8" y="27.3">B</text>
<text x="208.8" y="29.8">C</text>
<text x="227.7" y="27.3">VCC</text>
<text x="230.2" y="29.8">f</text>
<text x="208.8" y="32.4">LT#</text>
<text x="208.8" y="34.9">BI#/RBO#</text>
<text x="229.8" y="32.4">g</text>
<text x="229.9" y="34.9">a</text>
<text x="208.8" y="37.5">RBI#</text>
<text x="208.8" y="40">D</text>
<text x="229.8" y="37.5">b</text>
<text x="229.9" y="40">c</text>
<text x="208.8" y="42.5">A</text>
<text x="208.8" y="45.1">GND</text>
<text x="229.8" y="42.5">d</text>
<text x="229.9" y="45.1">e</text>
<text x="81.8" y="76.8">G</text>
<text x="89.4" y="72.8" transform="rotate(-90 89.4 72.8)">D</text>
<text x="89.4" y="80.9" transform="rotate(-90 89.4 80.9)">S</text>
<text x="140.2" y="107.1" transform="rotate(-90 140.2 107.1)">D</text>
<text x="132.6" y="111.1">G</text>
<text x="140.2" y="115.2" transform="rotate(-90 140.2 115.2)">S</text>
</g>
</svg>
